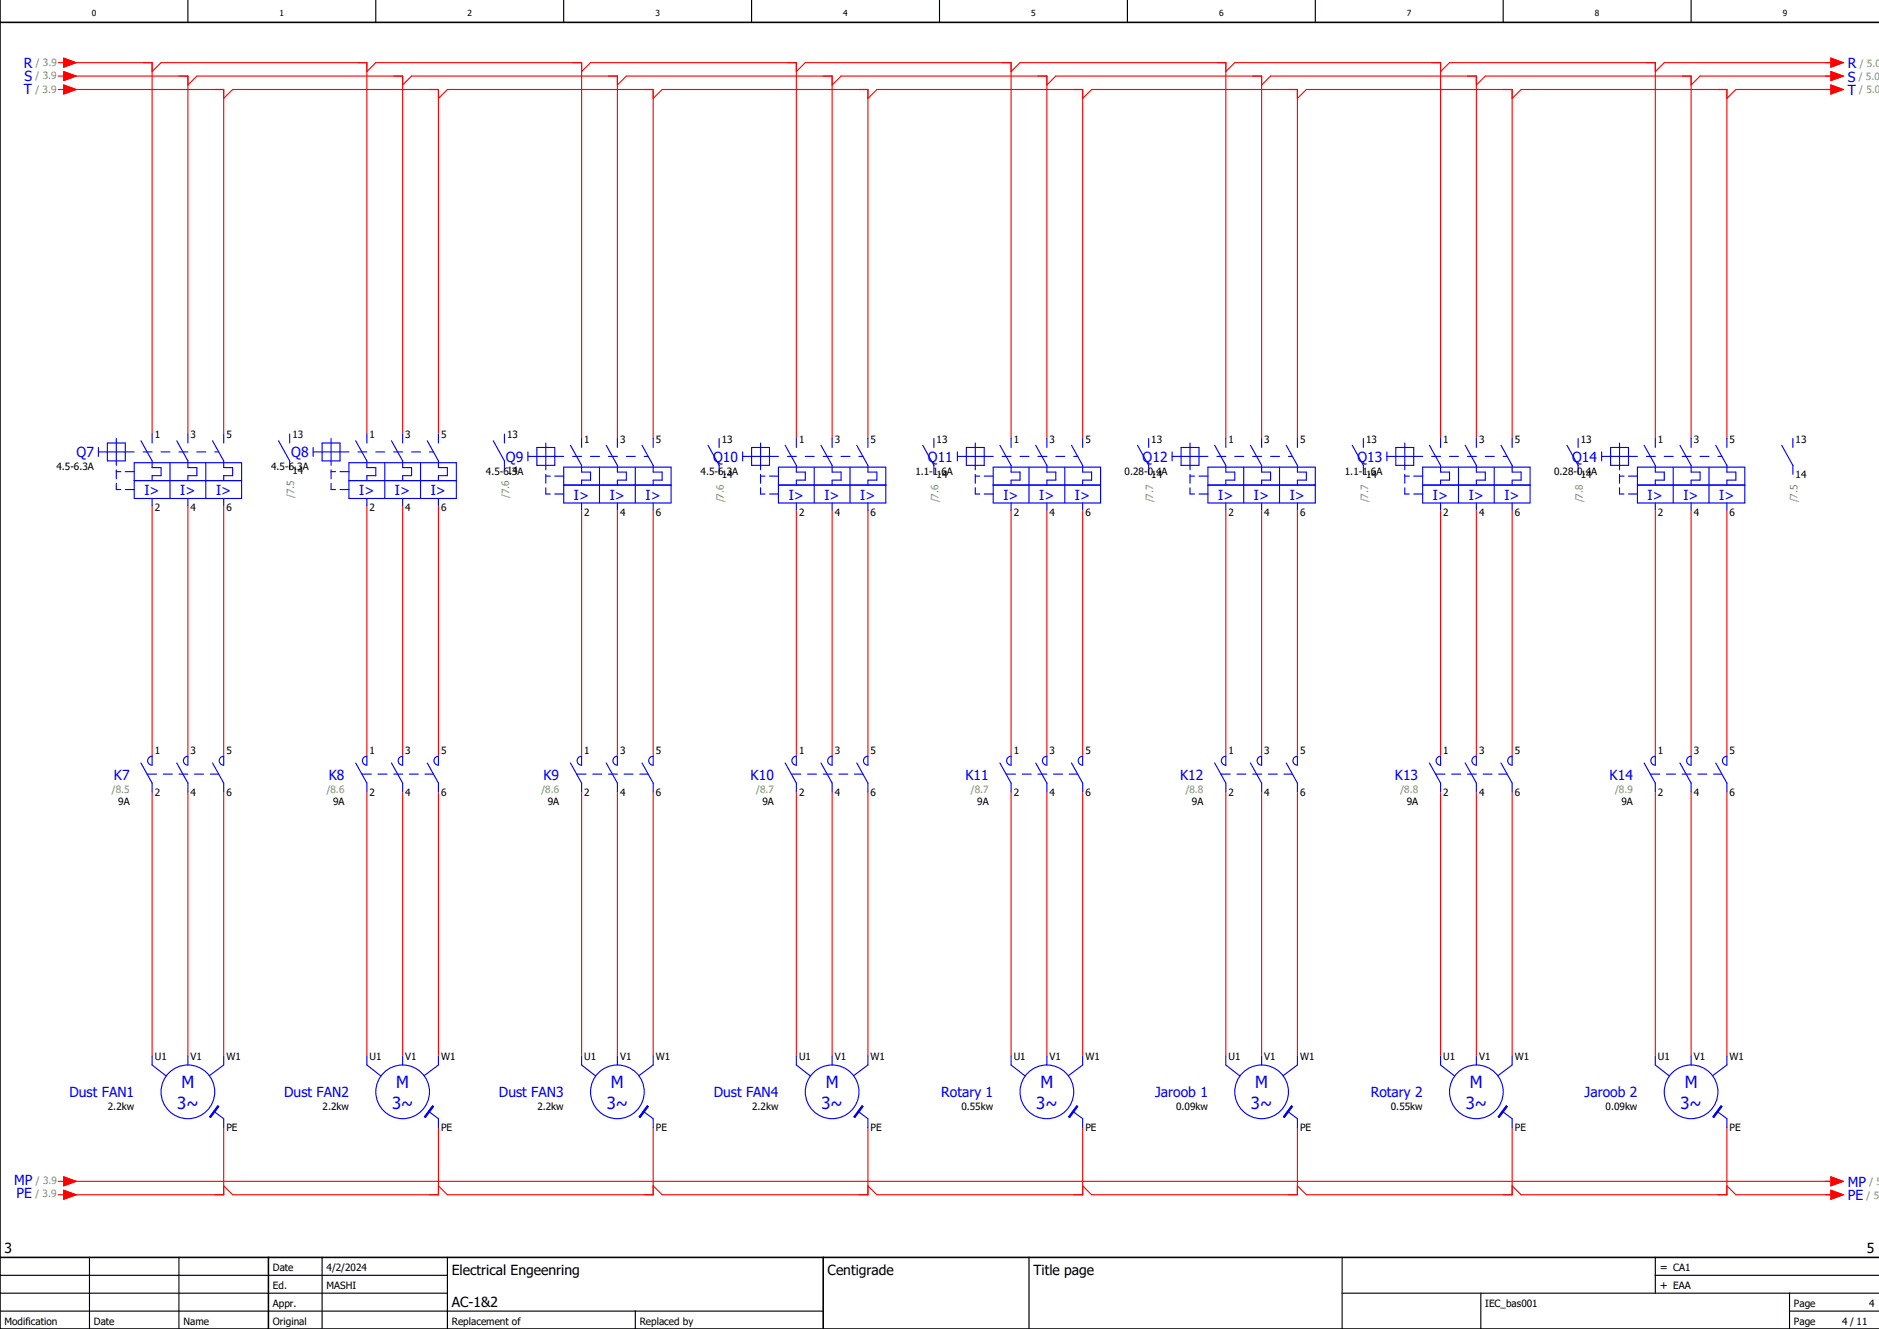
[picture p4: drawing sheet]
<svg xmlns="http://www.w3.org/2000/svg" width="420mm" height="297mm" viewBox="0 0 420 297" stroke-linecap="round" stroke-linejoin="round" font-family="sans-serif">
<g fill="none" stroke="#000" stroke-width=".25">
<path d="M42 0v5M84 0v5M126 0v5M168 0v5M210 0v5M252 0v5M294 0v5M336 0v5M378 0v5M0 293h184M0 289h100M0 285h100"/>
<path d="M20 281v16M40 281v16M72 281v16M100 281v16M142 293v4M230 281v16M300 289h120M300 281v16M331 289v8M370 285h50M370 281v8M400 293h20"/>
<path d="M400 289v8"/>
</g>
<path d="M0 5h420M0 0v297h420M0 281h420M60 281v16M184 281v16" fill="none" stroke="#000" stroke-width=".35"/>
<g fill="none" stroke="#f00" stroke-width=".25">
<path d="M13 14h1.2M13 17h1.2M14.2 13l2.8 1-2.8 1zM14.2 16l2.8 1-2.8 1zM14.2 19l2.8 1-2.8 1zM15 14h19v83M15 17h27v80M34 16l2-2h46v83M42 19l2-2h46v80M82 16l2-2h46v84M90 19l2-2h46v81M130 16l2-2h46v84"/>
<path d="M138 19l2-2h46v81M178 16l2-2h46v84M186 19l2-2h46v81M226 16l2-2h46v84M234 19l2-2h46v81M274 16l2-2h46v84M282 19l2-2h46v81M322 16l2-2h46v84M330 19l2-2h46v81M409.3 13l2.7 1-2.7 1zM409.3 16l2.7 1-2.7 1zM409.3 19l2.7 1-2.7 1z"/>
<path d="M410 14h-38l-2 2M410 17h-30l-2 2M13 20h1.2M15 20h35v77M50 22l2-2h46v77M98 22l2-2h46v78M146 22l2-2h46v78M194 22l2-2h46v78M242 22l2-2h46v78M290 22l2-2h46v78M338 22l2-2h46v78M410 20h-22l-2 2"/>
<path d="M34 113v56M42 113v56M50 113v56M82 113v56M90 113v56M98 113v56M130 114v55M138 114v55M146 114v55M178 114v55M186 114v55M194 114v55"/>
<path d="M226 114v55M234 114v55M242 114v55M274 114v55M282 114v55M290 114v55M322 114v55M330 114v55M338 114v55M370 114v55M378 114v55M386 114v55"/>
<path d="M34 177v59M42 177v59M50 177v59M82 177v59M90 177v59M98 177v59M130 177v59M138 177v59M146 177v59M178 177v59M186 177v59M194 177v59"/>
<path d="M226 177v59M234 177v59M242 177v59M274 177v59M282 177v59M290 177v59M322 177v59M330 177v59M338 177v59M370 177v59M378 177v59M386 177v59"/>
<path d="M50 252v15h-35M98 252v15h-46l-2-2M146 252v15h-46l-2-2M194 252v15h-46l-2-2M242 252v15h-46l-2-2M290 252v15h-46l-2-2M338 252v15h-46l-2-2M386 252v15h-46l-2-2M13 267h1.2M13 264h1.2M14.2 263l2.8 1-2.8 1zM14.2 266l2.8 1-2.8 1z"/>
<path d="M15 264h395M386 265l2 2h22M409.3 263l2.7 1-2.7 1zM409.3 266l2.7 1-2.7 1z"/>
</g>
<g fill="none" stroke="#00f" stroke-width=".25">
<path d="M24 99h4v4h-4zM26 98v6M31.5 98.5l2.5 4.5v1.5h2v1.8h-2v1.1M34 97v2M39.5 98.5l2.5 4.5v1.5h2v1.8h-2v1.1M42 97v2M47.5 98.5l2.5 4.5v1.5h2v1.8h-2v1.1M50 97v2M62.3 98.5l2.4 4.5v2M64.7 97v2M72 99h4v4h-4zM74 98v6"/>
<path d="M79.5 98.5l2.5 4.5v1.5h2v1.8h-2v1.1M82 97v2M87.5 98.5l2.5 4.5v1.5h2v1.8h-2v1.1M90 97v2M95.5 98.5l2.5 4.5v1.5h2v1.8h-2v1.1M98 97v2M110.3 98.5l2.4 4.5v2M112.7 97v2M122 99v6M127.5 99.5l2.5 4.5v1.5h2v1.8h-2v1.1M130 98v2M135.5 99.5l2.5 4.5v1.5h2v1.8h-2v1.1"/>
<path d="M138 98v2M143.5 99.5l2.5 4.5v1.5h2v1.8h-2v1.1M146 98v2M158.3 99.5l2.4 4.5v2M160.7 98v2M170 99v6M175.5 99.5l2.5 4.5v1.5h2v1.8h-2v1.1M178 98v2M183.5 99.5l2.5 4.5v1.5h2v1.8h-2v1.1M186 98v2M191.5 99.5l2.5 4.5v1.5h2v1.8h-2v1.1M194 98v2"/>
<path d="M206.3 99.5l2.4 4.5v2M208.7 98v2M218 99v6M223.5 99.5l2.5 4.5v1.5h2v1.8h-2v1.1M226 98v2M231.5 99.5l2.5 4.5v1.5h2v1.8h-2v1.1M234 98v2M239.5 99.5l2.5 4.5v1.5h2v1.8h-2v1.1M242 98v2M254.3 99.5l2.4 4.5v2M256.7 98v2M266 99v6"/>
<path d="M271.5 99.5l2.5 4.5v1.5h2v1.8h-2v1.1M274 98v2M279.5 99.5l2.5 4.5v1.5h2v1.8h-2v1.1M282 98v2M287.5 99.5l2.5 4.5v1.5h2v1.8h-2v1.1M290 98v2M302.3 99.5l2.4 4.5v2M304.7 98v2M314 99v6M319.5 99.5l2.5 4.5v1.5h2v1.8h-2v1.1M322 98v2M327.5 99.5l2.5 4.5v1.5h2v1.8h-2v1.1"/>
<path d="M330 98v2M335.5 99.5l2.5 4.5v1.5h2v1.8h-2v1.1M338 98v2M350.3 99.5l2.4 4.5v2M352.7 98v2M362 99v6M367.5 99.5l2.5 4.5v1.5h2v1.8h-2v1.1M370 98v2M375.5 99.5l2.5 4.5v1.5h2v1.8h-2v1.1M378 98v2M383.5 99.5l2.5 4.5v1.5h2v1.8h-2v1.1M386 98v2"/>
<path d="M398.3 99.5l2.4 4.5v2M400.7 98v2M22 101h8M22 100v2M26 105.4h1M26 108v1.4h1M26 105v2M28 105.4h2M28 109.4h2M30 103.4h24v8h-24zM30 107.4h24M32 101h2"/>
<path d="M34 111.4v1.6M36 101h2M38 103.4v8M40 101h2M42 111.4v1.6M44 101h2M46 103.4v8M48 101h.9M50 111.4v1.6M70 101h8M70 100v2M74 105.4h1"/>
<path d="M74 108v1.4h1M74 105v2M76 105.4h2M76 109.4h2M78 103.4h24v8h-24zM78 107.4h24M80 101h2M82 111.4v1.6M84 101h2M86 103.4v8M88 101h2M90 111.4v1.6"/>
<path d="M92 101h2M94 103.4v8M96 101h.9M98 111.4v1.6M118 102h8M118 101v2M120 100h4v4h-4zM122 106.4h1M122 109v1.4h1M122 106v2M124 106.4h2M124 110.4h2"/>
<path d="M126 104.4h24v8h-24zM126 108.4h24M128 102h2M130 112.4v1.6M132 102h2M134 104.4v8M136 102h2M138 112.4v1.6M140 102h2M142 104.4v8M144 102h.9M146 112.4v1.6"/>
<path d="M166 102h8M166 101v2M168 100h4v4h-4zM170 106.4h1M170 109v1.4h1M170 106v2M172 106.4h2M172 110.4h2M174 104.4h24v8h-24zM174 108.4h24M176 102h2M178 112.4v1.6"/>
<path d="M180 102h2M182 104.4v8M184 102h2M186 112.4v1.6M188 102h2M190 104.4v8M192 102h.9M194 112.4v1.6M214 102h8M214 101v2M216 100h4v4h-4zM218 106.4h1"/>
<path d="M218 109v1.4h1M218 106v2M220 106.4h2M220 110.4h2M222 104.4h24v8h-24zM222 108.4h24M224 102h2M226 112.4v1.6M228 102h2M230 104.4v8M232 102h2M234 112.4v1.6"/>
<path d="M236 102h2M238 104.4v8M240 102h.9M242 112.4v1.6M262 102h8M262 101v2M264 100h4v4h-4zM266 106.4h1M266 109v1.4h1M266 106v2M268 106.4h2M268 110.4h2"/>
<path d="M270 104.4h24v8h-24zM270 108.4h24M272 102h2M274 112.4v1.6M276 102h2M278 104.4v8M280 102h2M282 112.4v1.6M284 102h2M286 104.4v8M288 102h.9M290 112.4v1.6"/>
<path d="M310 102h8M310 101v2M312 100h4v4h-4zM314 106.4h1M314 109v1.4h1M314 106v2M316 106.4h2M316 110.4h2M318 104.4h24v8h-24zM318 108.4h24M320 102h2M322 112.4v1.6"/>
<path d="M324 102h2M326 104.4v8M328 102h2M330 112.4v1.6M332 102h2M334 104.4v8M336 102h.9M338 112.4v1.6M358 102h8M358 101v2M360 100h4v4h-4zM362 106.4h1"/>
<path d="M362 109v1.4h1M362 106v2M364 106.4h2M364 110.4h2M366 104.4h24v8h-24zM366 108.4h24M368 102h2M370 112.4v1.6M372 102h2M374 104.4v8M376 102h2M378 112.4v1.6"/>
<path d="M380 102h2M382 104.4v8M384 102h.9M386 112.4v1.6M31.5 170.5l2.5 4.5v2M32.9 173h2.1M33.3 169.3l.7-.3v2a1 1 0 0 1-.9-.6 1 1 0 0 1 .2-1.1zM36.5 173h2M39.5 170.5l2.5 4.5v2M40 173h2M41.3 169.3l.7-.3v2a1 1 0 0 1-.9-.6 1 1 0 0 1 .2-1.1zM43.5 173h2"/>
<path d="M47 173h1.9M47.5 170.5l2.5 4.5v2M49.3 169.3l.7-.3v2a1 1 0 0 1-.9-.6 1 1 0 0 1 .2-1.1zM79.5 170.5l2.5 4.5v2M80.9 173h2.1M81.3 169.3l.7-.3v2a1 1 0 0 1-.9-.6 1 1 0 0 1 .2-1.1zM84.5 173h2M87.5 170.5l2.5 4.5v2M88 173h2M89.3 169.3l.7-.3v2a1 1 0 0 1-.9-.6 1 1 0 0 1 .2-1.1zM91.5 173h2M95 173h1.9"/>
<path d="M95.5 170.5l2.5 4.5v2M97.3 169.3l.7-.3v2a1 1 0 0 1-.9-.6 1 1 0 0 1 .2-1.1zM127.5 170.5l2.5 4.5v2M128.9 173h2.1M129.3 169.3l.7-.3v2a1 1 0 0 1-.9-.6 1 1 0 0 1 .2-1.1zM132.5 173h2M135.5 170.5l2.5 4.5v2M136 173h2M137.3 169.3l.7-.3v2a1 1 0 0 1-.9-.6 1 1 0 0 1 .2-1.1zM139.5 173h2M143 173h1.9M143.5 170.5l2.5 4.5v2"/>
<path d="M145.3 169.3l.7-.3v2a1 1 0 0 1-.9-.6 1 1 0 0 1 .2-1.1zM175.5 170.5l2.5 4.5v2M176.9 173h2.1M177.3 169.3l.7-.3v2a1 1 0 0 1-.9-.6 1 1 0 0 1 .2-1.1zM180.5 173h2M183.5 170.5l2.5 4.5v2M184 173h2M185.3 169.3l.7-.3v2a1 1 0 0 1-.9-.6 1 1 0 0 1 .2-1.1zM187.5 173h2M191 173h1.9M191.5 170.5l2.5 4.5v2M193.3 169.3l.7-.3v2a1 1 0 0 1-.9-.6 1 1 0 0 1 .2-1.1z"/>
<path d="M223.5 170.5l2.5 4.5v2M224.9 173h2.1M225.3 169.3l.7-.3v2a1 1 0 0 1-.9-.6 1 1 0 0 1 .2-1.1zM228.5 173h2M231.5 170.5l2.5 4.5M232 173h2M233.3 169.3l.7-.3v2a1 1 0 0 1-.9-.6 1 1 0 0 1 .2-1.1zM234 175v2M235.5 173h2M239 173h1.9M239.5 170.5l2.5 4.5v2M241.3 169.3l.7-.3v2a1 1 0 0 1-.9-.6 1 1 0 0 1 .2-1.1z"/>
<path d="M271.5 170.5l2.5 4.5v2M272.9 173h2.1M273.3 169.3l.7-.3v2a1 1 0 0 1-.9-.6 1 1 0 0 1 .2-1.1zM276.5 173h2M279.5 170.5l2.5 4.5M280 173h2M281.3 169.3l.7-.3v2a1 1 0 0 1-.9-.6 1 1 0 0 1 .2-1.1zM282 175v2M283.5 173h2M287 173h1.9M287.5 170.5l2.5 4.5v2M289.3 169.3l.7-.3v2a1 1 0 0 1-.9-.6 1 1 0 0 1 .2-1.1z"/>
<path d="M319.5 170.5l2.5 4.5v2M320.9 173h2.1M321.3 169.3l.7-.3v2a1 1 0 0 1-.9-.6 1 1 0 0 1 .2-1.1zM324.5 173h2M327.5 170.5l2.5 4.5v2M328 173h2M329.3 169.3l.7-.3v2a1 1 0 0 1-.9-.6 1 1 0 0 1 .2-1.1zM331.5 173h2M335 173h1.9M335.5 170.5l2.5 4.5v2M337.3 169.3l.7-.3v2a1 1 0 0 1-.9-.6 1 1 0 0 1 .2-1.1zM367.5 170.5l2.5 4.5v2"/>
<path d="M368.9 173h2.1M369.3 169.3l.7-.3v2a1 1 0 0 1-.9-.6 1 1 0 0 1 .2-1.1zM372.5 173h2M375.5 170.5l2.5 4.5v2M376 173h2M377.3 169.3l.7-.3v2a1 1 0 0 1-.9-.6 1 1 0 0 1 .2-1.1zM379.5 173h2M383 173h1.9M383.5 170.5l2.5 4.5v2M385.3 169.3l.7-.3v2a1 1 0 0 1-.9-.6 1 1 0 0 1 .2-1.1zM34 236v2l3.2 2.5M42 236v2"/>
<path d="M50 236v2l-3.2 2.4M82 236v2l3.2 2.5M90 236v2M98 236v2l-3.2 2.4M130 236v2l3.2 2.5M138 236v2M146 236v2l-3.2 2.4M178 236v2l3.2 2.5M186 236v2M194 236v2l-3.2 2.4M226 236v2l3.2 2.5M234 236v2"/>
<path d="M242 236v2l-3.2 2.4M274 236v2l3.2 2.5M282 236v2M290 236v2l-3.2 2.4M322 236v2l3.2 2.5M330 236v2M338 236v2l-3.2 2.4M370 236v2l3.2 2.5M378 236v2M386 236v2l-3.2 2.4M47.8 248.4l2.2 1.6v2M48.7 247.1l.2 .2-1.8 2.4-.2-.1z"/>
<path d="M95.8 248.4l2.2 1.6v2M96.7 247.1l.2 .2-1.8 2.4-.2-.1zM143.8 248.4l2.2 1.6v2M144.7 247.1l.2 .2-1.8 2.4-.2-.1zM191.8 248.4l2.2 1.6v2M192.7 247.1l.2 .2-1.8 2.4-.2-.1zM239.8 248.4l2.2 1.6v2M240.7 247.1l.2 .2-1.8 2.4-.2-.1zM287.8 248.4l2.2 1.6v2M288.7 247.1l.2 .2-1.8 2.4-.2-.1zM335.8 248.4l2.2 1.6v2M336.7 247.1l.2 .2-1.8 2.4-.2-.1z"/>
<path d="M383.8 248.4l2.2 1.6v2M384.7 247.1l.2 .2-1.8 2.4-.2-.1z"/>
<circle cx="42" cy="244" r="6"/>
<circle cx="90" cy="244" r="6"/>
<circle cx="138" cy="244" r="6"/>
<circle cx="186" cy="244" r="6"/>
<circle cx="234" cy="244" r="6"/>
<circle cx="282" cy="244" r="6"/>
<circle cx="330" cy="244" r="6"/>
<circle cx="378" cy="244" r="6"/>
</g>
<g fill="#00f" stroke="#00f" stroke-width=".22">
<path d="M48.7 247.1l.2 .2-1.8 2.4-.2-.1z"/>
<path d="M96.7 247.1l.2 .2-1.8 2.4-.2-.1z"/>
<path d="M144.7 247.1l.2 .2-1.8 2.4-.2-.1z"/>
<path d="M192.7 247.1l.2 .2-1.8 2.4-.2-.1z"/>
<path d="M240.7 247.1l.2 .2-1.8 2.4-.2-.1z"/>
<path d="M288.7 247.1l.2 .2-1.8 2.4-.2-.1z"/>
<path d="M336.7 247.1l.2 .2-1.8 2.4-.2-.1z"/>
<path d="M384.7 247.1l.2 .2-1.8 2.4-.2-.1z"/>
</g>
<g fill="#f00" stroke="#f00" stroke-width=".22">
<path d="M14.2 13l2.8 1-2.8 1z"/>
<path d="M14.2 16l2.8 1-2.8 1z"/>
<path d="M14.2 19l2.8 1-2.8 1z"/>
<path d="M409.3 13l2.7 1-2.7 1z"/>
<path d="M409.3 16l2.7 1-2.7 1z"/>
<path d="M409.3 19l2.7 1-2.7 1z"/>
<path d="M409.3 263l2.7 1-2.7 1z"/>
<path d="M409.3 266l2.7 1-2.7 1z"/>
<path d="M14.2 263l2.8 1-2.8 1z"/>
<path d="M14.2 266l2.8 1-2.8 1z"/>
</g>
<g font-size="3.7" fill="#00f">
<text x="40.6" y="243.2">M</text>
<text x="88.6" y="243.2">M</text>
<text x="136.6" y="243.2">M</text>
<text x="184.6" y="243.2">M</text>
<text x="232.6" y="243.2">M</text>
<text x="280.6" y="243.2">M</text>
<text x="328.6" y="243.2">M</text>
<text x="376.6" y="243.2">M</text>
<text x="39.6" y="247.7">3~</text>
<text x="87.6" y="247.7">3~</text>
<text x="135.6" y="247.7">3~</text>
<text x="183.6" y="247.7">3~</text>
<text x="231.6" y="247.7">3~</text>
<text x="279.6" y="247.7">3~</text>
<text x="327.6" y="247.7">3~</text>
<text x="375.6" y="247.7">3~</text>
</g>
<g font-size="3.1" fill="#00f">
<text x="5.3" y="15.1">R</text>
<text x="413" y="15.2">R</text>
<text x="5.3" y="21.1">T</text>
<text x="5.5" y="18.1">S</text>
<text x="413" y="18.2">S</text>
<text x="413" y="21.2">T</text>
<text x="17.1" y="102.2">Q7</text>
<text x="65.1" y="102.2">Q8</text>
<text x="113.1" y="103.2">Q9</text>
<text x="159.4" y="103.2">Q10</text>
<text x="207.4" y="103.2">Q11</text>
<text x="255.4" y="103.2">Q12</text>
<text x="303.4" y="103.2">Q13</text>
<text x="351.4" y="103.2">Q14</text>
<text x="32.3" y="110.6">I&gt;</text>
<text x="40.3" y="110.6">I&gt;</text>
<text x="48.3" y="110.6">I&gt;</text>
<text x="80.3" y="110.6">I&gt;</text>
<text x="88.3" y="110.6">I&gt;</text>
<text x="96.3" y="110.6">I&gt;</text>
<text x="128.3" y="111.6">I&gt;</text>
<text x="136.3" y="111.6">I&gt;</text>
<text x="144.3" y="111.6">I&gt;</text>
<text x="176.3" y="111.6">I&gt;</text>
<text x="184.3" y="111.6">I&gt;</text>
<text x="192.3" y="111.6">I&gt;</text>
<text x="224.3" y="111.6">I&gt;</text>
<text x="232.3" y="111.6">I&gt;</text>
<text x="240.3" y="111.6">I&gt;</text>
<text x="272.3" y="111.6">I&gt;</text>
<text x="280.3" y="111.6">I&gt;</text>
<text x="288.3" y="111.6">I&gt;</text>
<text x="320.3" y="111.6">I&gt;</text>
<text x="328.3" y="111.6">I&gt;</text>
<text x="336.3" y="111.6">I&gt;</text>
<text x="368.3" y="111.6">I&gt;</text>
<text x="376.3" y="111.6">I&gt;</text>
<text x="384.3" y="111.6">I&gt;</text>
<text x="25.5" y="174.2">K7</text>
<text x="73.5" y="174.2">K8</text>
<text x="121.5" y="174.2">K9</text>
<text x="167.8" y="174.2">K10</text>
<text x="215.8" y="174.2">K11</text>
<text x="263.8" y="174.2">K12</text>
<text x="311.8" y="174.2">K13</text>
<text x="359.8" y="174.2">K14</text>
<text x="15.5" y="245.2">Dust FAN1</text>
<text x="63.5" y="245.2">Dust FAN2</text>
<text x="111.5" y="245.2">Dust FAN3</text>
<text x="159.5" y="245.2">Dust FAN4</text>
<text x="210.4" y="245.2">Rotary 1</text>
<text x="258.2" y="245.2">Jaroob 1</text>
<text x="306.4" y="245.2">Rotary 2</text>
<text x="354.2" y="245.2">Jaroob 2</text>
<text x="3.2" y="264.9">MP</text>
<text x="3.7" y="267.8">PE</text>
<text x="413" y="265.2">MP</text>
<text x="413" y="268.2">PE</text>
</g>
<g font-size="3.1">
<text x="1" y="280">3</text>
<text x="417.3" y="280">5</text>
<text x="101" y="285">Electrical Engeenring</text>
<text x="185" y="285">Centigrade</text>
<text x="231" y="285">Title page</text>
<text x="101" y="292">AC-1&amp;2</text>
</g>
<g font-size="2.5">
<text x="371" y="284">= CA1</text>
<text x="371" y="288">+ EAA</text>
</g>
<g font-size="2.2" fill="#7ca552">
<text x="8" y="17.7">/ 3.9</text>
<text x="8" y="14.8">/ 3.9</text>
<text x="415.5" y="17.9">/ 5.0</text>
<text x="415.7" y="14.9">/ 5.0</text>
<text x="7.9" y="20.7">/ 3.9</text>
<text x="415.6" y="20.9">/ 5.0</text>
<text x="65.8" y="111.3" transform="rotate(-90 65.8 111.3)">/7.5</text>
<text x="113.8" y="111.3" transform="rotate(-90 113.8 111.3)">/7.6</text>
<text x="161.8" y="112.3" transform="rotate(-90 161.8 112.3)">/7.6</text>
<text x="209.8" y="112.3" transform="rotate(-90 209.8 112.3)">/7.6</text>
<text x="257.8" y="112.3" transform="rotate(-90 257.8 112.3)">/7.7</text>
<text x="305.8" y="112.3" transform="rotate(-90 305.8 112.3)">/7.7</text>
<text x="353.8" y="112.3" transform="rotate(-90 353.8 112.3)">/7.8</text>
<text x="401.8" y="112.3" transform="rotate(-90 401.8 112.3)">/7.5</text>
<text x="25" y="177.1">/8.5</text>
<text x="73" y="177.1">/8.6</text>
<text x="121" y="177.1">/8.6</text>
<text x="169" y="177.1">/8.7</text>
<text x="217" y="177.1">/8.7</text>
<text x="265" y="177.1">/8.8</text>
<text x="313" y="177.1">/8.8</text>
<text x="361" y="177.1">/8.9</text>
<text x="7.9" y="267.5">/ 3.9</text>
<text x="8" y="264.6">/ 3.9</text>
<text x="417.2" y="267.9">/ 5.0</text>
<text x="417.9" y="264.9">/ 5.</text>
</g>
<g font-size="2.2">
<text x="34.6" y="97.9">1</text>
<text x="42.6" y="97.9">3</text>
<text x="50.6" y="97.9">5</text>
<text x="65.3" y="97.9">13</text>
<text x="82.6" y="97.9">1</text>
<text x="90.6" y="97.9">3</text>
<text x="98.6" y="97.9">5</text>
<text x="113.3" y="97.9">13</text>
<text x="130.6" y="98.9">1</text>
<text x="138.6" y="98.9">3</text>
<text x="146.6" y="98.9">5</text>
<text x="161.3" y="98.9">13</text>
<text x="178.6" y="98.9">1</text>
<text x="186.6" y="98.9">3</text>
<text x="194.6" y="98.9">5</text>
<text x="209.3" y="98.9">13</text>
<text x="226.6" y="98.9">1</text>
<text x="234.6" y="98.9">3</text>
<text x="242.6" y="98.9">5</text>
<text x="257.3" y="98.9">13</text>
<text x="274.6" y="98.9">1</text>
<text x="282.6" y="98.9">3</text>
<text x="290.6" y="98.9">5</text>
<text x="305.3" y="98.9">13</text>
<text x="322.6" y="98.9">1</text>
<text x="330.6" y="98.9">3</text>
<text x="338.6" y="98.9">5</text>
<text x="353.3" y="98.9">13</text>
<text x="370.6" y="98.9">1</text>
<text x="378.6" y="98.9">3</text>
<text x="386.6" y="98.9">5</text>
<text x="401.3" y="98.9">13</text>
<text x="12.6" y="105.1">4.5-6.3A</text>
<text x="60.6" y="105.1">4.5-6.3A</text>
<text x="65.3" y="105.8">14</text>
<text x="108.6" y="106.1">4.5-6.3A</text>
<text x="113.3" y="105.8">14</text>
<text x="156.6" y="106.1">4.5-6.3A</text>
<text x="161.3" y="106.8">14</text>
<text x="204.6" y="106.1">1.1-1.6A</text>
<text x="209.3" y="106.8">14</text>
<text x="251.4" y="106.1">0.28-0.4A</text>
<text x="257.3" y="106.8">14</text>
<text x="300.6" y="106.1">1.1-1.6A</text>
<text x="305.3" y="106.8">14</text>
<text x="347.4" y="106.1">0.28-0.4A</text>
<text x="353.3" y="106.8">14</text>
<text x="401.3" y="106.8">14</text>
<text x="34.6" y="114.2">2</text>
<text x="42.6" y="114.2">4</text>
<text x="50.6" y="114.2">6</text>
<text x="82.6" y="114.2">2</text>
<text x="90.6" y="114.2">4</text>
<text x="98.6" y="114.2">6</text>
<text x="130.6" y="115.2">2</text>
<text x="138.6" y="115.2">4</text>
<text x="146.6" y="115.2">6</text>
<text x="178.6" y="115.2">2</text>
<text x="186.6" y="115.2">4</text>
<text x="194.6" y="115.2">6</text>
<text x="226.6" y="115.2">2</text>
<text x="234.6" y="115.2">4</text>
<text x="242.6" y="115.2">6</text>
<text x="274.6" y="115.2">2</text>
<text x="282.6" y="115.2">4</text>
<text x="290.6" y="115.2">6</text>
<text x="322.6" y="115.2">2</text>
<text x="330.6" y="115.2">4</text>
<text x="338.6" y="115.2">6</text>
<text x="370.6" y="115.2">2</text>
<text x="378.6" y="115.2">4</text>
<text x="386.6" y="115.2">6</text>
<text x="34.6" y="168.5">1</text>
<text x="42.6" y="168.5">3</text>
<text x="50.6" y="168.5">5</text>
<text x="82.6" y="168.5">1</text>
<text x="90.6" y="168.5">3</text>
<text x="98.6" y="168.5">5</text>
<text x="130.6" y="168.5">1</text>
<text x="138.6" y="168.5">3</text>
<text x="146.6" y="168.5">5</text>
<text x="178.6" y="168.5">1</text>
<text x="186.6" y="168.5">3</text>
<text x="194.6" y="168.5">5</text>
<text x="226.6" y="168.5">1</text>
<text x="234.6" y="168.5">3</text>
<text x="242.6" y="168.5">5</text>
<text x="274.6" y="168.5">1</text>
<text x="282.6" y="168.5">3</text>
<text x="290.6" y="168.5">5</text>
<text x="322.6" y="168.5">1</text>
<text x="330.6" y="168.5">3</text>
<text x="338.6" y="168.5">5</text>
<text x="370.6" y="168.5">1</text>
<text x="378.6" y="168.5">3</text>
<text x="386.6" y="168.5">5</text>
<text x="26.4" y="179.8">9A</text>
<text x="34.6" y="177.8">2</text>
<text x="42.6" y="177.8">4</text>
<text x="50.6" y="177.8">6</text>
<text x="74.4" y="179.8">9A</text>
<text x="82.6" y="177.8">2</text>
<text x="90.6" y="177.8">4</text>
<text x="98.6" y="177.8">6</text>
<text x="122.4" y="179.8">9A</text>
<text x="130.6" y="177.8">2</text>
<text x="138.6" y="177.8">4</text>
<text x="146.6" y="177.8">6</text>
<text x="170.4" y="179.8">9A</text>
<text x="178.6" y="177.8">2</text>
<text x="186.6" y="177.8">4</text>
<text x="194.6" y="177.8">6</text>
<text x="218.4" y="179.8">9A</text>
<text x="226.6" y="177.8">2</text>
<text x="234.6" y="177.8">4</text>
<text x="242.6" y="177.8">6</text>
<text x="266.4" y="179.8">9A</text>
<text x="274.6" y="177.8">2</text>
<text x="282.6" y="177.8">4</text>
<text x="290.6" y="177.8">6</text>
<text x="314.4" y="179.8">9A</text>
<text x="322.6" y="177.8">2</text>
<text x="330.6" y="177.8">4</text>
<text x="338.6" y="177.8">6</text>
<text x="362.4" y="179.8">9A</text>
<text x="370.6" y="177.8">2</text>
<text x="378.6" y="177.8">4</text>
<text x="386.6" y="177.8">6</text>
<text x="34.6" y="236.9">U1</text>
<text x="42.6" y="236.9">V1</text>
<text x="50.6" y="236.9">W1</text>
<text x="82.6" y="236.9">U1</text>
<text x="90.6" y="236.9">V1</text>
<text x="98.6" y="236.9">W1</text>
<text x="130.6" y="236.9">U1</text>
<text x="138.6" y="236.9">V1</text>
<text x="146.6" y="236.9">W1</text>
<text x="178.6" y="236.9">U1</text>
<text x="186.6" y="236.9">V1</text>
<text x="194.6" y="236.9">W1</text>
<text x="226.6" y="236.9">U1</text>
<text x="234.6" y="236.9">V1</text>
<text x="242.6" y="236.9">W1</text>
<text x="274.6" y="236.9">U1</text>
<text x="282.6" y="236.9">V1</text>
<text x="290.6" y="236.9">W1</text>
<text x="322.6" y="236.9">U1</text>
<text x="330.6" y="236.9">V1</text>
<text x="338.6" y="236.9">W1</text>
<text x="370.6" y="236.9">U1</text>
<text x="378.6" y="236.9">V1</text>
<text x="386.6" y="236.9">W1</text>
<text x="24.1" y="248.1">2.2kw</text>
<text x="72.1" y="248.1">2.2kw</text>
<text x="120.1" y="248.1">2.2kw</text>
<text x="168.1" y="248.1">2.2kw</text>
<text x="214.9" y="248.1">0.55kw</text>
<text x="262.9" y="248.1">0.09kw</text>
<text x="310.9" y="248.1">0.55kw</text>
<text x="358.9" y="248.1">0.09kw</text>
<text x="50.6" y="252.8">PE</text>
<text x="98.6" y="252.8">PE</text>
<text x="146.6" y="252.8">PE</text>
<text x="194.6" y="252.8">PE</text>
<text x="242.6" y="252.8">PE</text>
<text x="290.6" y="252.8">PE</text>
<text x="338.6" y="252.8">PE</text>
<text x="386.6" y="252.8">PE</text>
<text x="61" y="284">Date</text>
<text x="73" y="284">4/2/2024</text>
<text x="61" y="288">Ed.</text>
<text x="61" y="292">Appr.</text>
<text x="73" y="288">MASHI</text>
<text x="332" y="292">IEC_bas001</text>
<text x="401" y="292">Page</text>
<text x="417.8" y="292">4</text>
<text x="1" y="296">Modification</text>
<text x="21" y="296">Date</text>
<text x="41" y="296">Name</text>
<text x="61" y="296">Original</text>
<text x="101" y="296">Replacement of</text>
<text x="143" y="296">Replaced by</text>
<text x="401" y="296">Page</text>
<text x="411.8" y="296">4 / 11</text>
</g>
<g font-size="1.9">
<text x="20.5" y="3.6">0</text>
<text x="62.5" y="3.6">1</text>
<text x="104.5" y="3.6">2</text>
<text x="146.5" y="3.6">3</text>
<text x="188.5" y="3.6">4</text>
<text x="230.5" y="3.6">5</text>
<text x="272.5" y="3.6">6</text>
<text x="314.5" y="3.6">7</text>
<text x="356.5" y="3.6">8</text>
<text x="398.5" y="3.6">9</text>
</g>
</svg>
